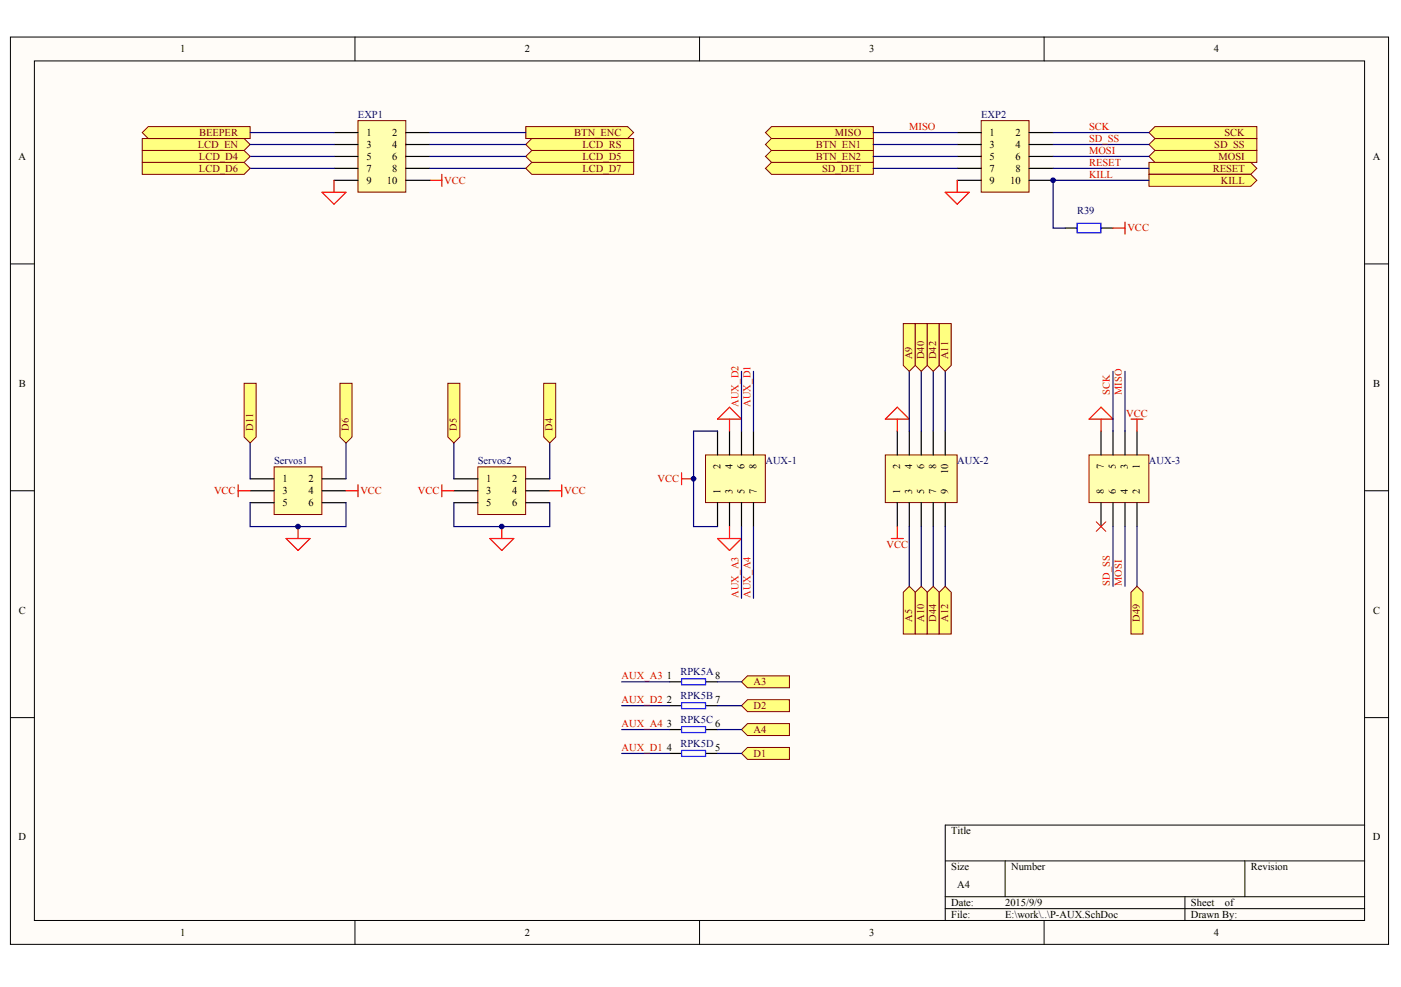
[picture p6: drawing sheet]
<svg xmlns="http://www.w3.org/2000/svg" width="287mm" height="202mm" viewBox="0 0 287 202" stroke-linecap="round" stroke-linejoin="round" font-family="sans-serif">
<g fill="#fffcf8" stroke="#000" stroke-width=".2">
<path d="M2.1 7.6h282.2v185.8h-282.2z"/>
<path d="M7 12.5h272.4v176h-272.4z"/>
</g>
<g fill="none" stroke="#000" stroke-width=".2">
<path d="M72.7 7.6v4.9M143.2 7.6v4.9M213.7 7.6v4.9M2.1 54h4.9M279.4 54h4.9M2.1 100.5h4.9M279.4 100.5h4.9M2.1 147h4.9M279.4 147h4.9M193.5 176.3h85.9M205.8 176.3v7.4M254.8 176.3v7.4"/>
<path d="M279.4 169h-85.9v19.5M72.7 188.5v4.9M143.2 188.5v4.9M193.5 183.7h85.9M193.5 186.1h85.9M213.7 188.5v4.9M242.6 183.7v4.8"/>
</g>
<path d="M88 36.9h2.5M90.5 35.7v2.5" fill="none" stroke="#f00" stroke-width=".25"/>
<g fill="#ffff80" stroke="#800000" stroke-width=".2">
<path d="M107.6 29.6l1.3-1.2h20.8v2.4h-20.8z" fill-rule="evenodd"/>
<path d="M107.6 32l1.3-1.2h20.8v2.5h-20.8z" fill-rule="evenodd"/>
<path d="M107.6 25.9h20.9l1.2 1.3-1.2 1.2h-20.9z" fill-rule="evenodd"/>
<path d="M29.1 28.4h20.9l1.2 1.2-1.2 1.2h-20.9z" fill-rule="evenodd"/>
<path d="M29.1 27.2l1.2-1.3h20.9v2.5h-20.9z" fill-rule="evenodd"/>
<path d="M156.7 32l1.2-1.2h20.9v2.5h-20.9z" fill-rule="evenodd"/>
<path d="M235.2 29.6l1.2-1.2h20.9v2.4h-20.9z" fill-rule="evenodd"/>
<path d="M156.7 27.2l1.2-1.3h20.9v2.5h-20.9z" fill-rule="evenodd"/>
<path d="M235.2 32l1.2-1.2h20.9v2.5h-20.9z" fill-rule="evenodd"/>
<path d="M235.2 27.2l1.2-1.3h20.9v2.5h-20.9z" fill-rule="evenodd"/>
<path d="M156.7 29.6l1.2-1.2h20.9v2.4h-20.9z" fill-rule="evenodd"/>
<path d="M235.2 33.3h20.9l1.2 1.2-1.2 1.2h-20.9z" fill-rule="evenodd"/>
<path d="M156.7 34.5l1.2-1.2h20.9v2.4h-20.9z" fill-rule="evenodd"/>
</g>
<path d="M73.3 24.7h9.8v14.7h-9.8z" fill="#ffffb0" stroke="#800000" stroke-width=".2"/>
<path d="M68.4 27.2h4.9M68.4 29.6h4.9M68.4 32h4.9M68.4 34.5h4.9M68.4 36.9h4.9M83.1 27.2h4.9M83.1 29.6h4.9M83.1 32h4.9M83.1 34.5h4.9M83.1 36.9h4.9" fill="none" stroke="#000" stroke-width=".25"/>
<path d="M200.9 24.7h9.8v14.7h-9.8z" fill="#ffffb0" stroke="#800000" stroke-width=".2"/>
<path d="M196 27.2h4.9M196 29.6h4.9M196 32h4.9M196 34.5h4.9M196 36.9h4.9M210.7 27.2h4.9M210.7 29.6h4.9M210.7 32h4.9M210.7 34.5h4.9M210.7 36.9h4.9" fill="none" stroke="#000" stroke-width=".25"/>
<path d="M65.9 39.4h4.9l-2.4 2.4zM68.4 36.9v2.5M193.5 39.4h4.9l-2.4 2.4zM196 36.9v2.5" fill="none" stroke="#f00" stroke-width=".25"/>
<g fill="none" stroke="#000080" stroke-width=".25">
<path d="M51.2 27.2h17.2M51.2 29.6h17.2M51.2 32h17.2M51.2 34.5h17.2M88 27.2h19.6M88 29.6h19.6M88 32h19.6M88 34.5h19.6M178.8 27.2h17.2M178.8 29.6h17.2M178.8 32h17.2M178.8 34.5h17.2"/>
<path d="M215.6 27.2h19.6M215.6 29.6h19.6M215.6 32h19.6M215.6 34.5h19.6"/>
</g>
<g fill="#ffff80" stroke="#800000" stroke-width=".2">
<path d="M107.6 34.5l1.3-1.2h20.8v2.4h-20.8z" fill-rule="evenodd"/>
<path d="M29.1 30.8h20.9l1.2 1.2-1.2 1.3h-20.9z" fill-rule="evenodd"/>
<path d="M29.1 33.3h20.9l1.2 1.2-1.2 1.2h-20.9z" fill-rule="evenodd"/>
</g>
<path d="M56.1 95.6h9.8v9.8h-9.8z" fill="#ffffb0" stroke="#800000" stroke-width=".2"/>
<path d="M51.2 98.1h4.9M65.9 98.1h4.9M51.2 100.5h4.9M51.2 103h4.9M65.9 100.5h4.9M65.9 103h4.9" fill="none" stroke="#000" stroke-width=".25"/>
<path d="M97.8 95.6h9.8v9.8h-9.8z" fill="#ffffb0" stroke="#800000" stroke-width=".2"/>
<path d="M92.9 98.1h4.9M107.6 98.1h4.9M92.9 100.5h4.9M92.9 103h4.9M107.6 100.5h4.9M107.6 103h4.9" fill="none" stroke="#000" stroke-width=".25"/>
<path d="M144.4 93.2h12.3v9.7h-12.3z" fill="#ffffb0" stroke="#800000" stroke-width=".2"/>
<path d="M146.9 88.3v4.9M149.3 88.3v4.9M151.8 88.3v4.9M154.3 88.3v4.9M146.9 103v4.8M149.3 103v4.8M151.8 103v4.8M154.3 103v4.8" fill="none" stroke="#000" stroke-width=".25"/>
<path d="M222.9 93.2h12.3v9.7h-12.3z" fill="#ffffb0" stroke="#800000" stroke-width=".2"/>
<path d="M225.4 88.3v4.9M227.9 88.3v4.9M230.3 88.3v4.9M232.8 88.3v4.9M225.4 103v4.8M227.9 103v4.8M230.3 103v4.8M232.8 103v4.8" fill="none" stroke="#000" stroke-width=".25"/>
<path d="M48.8 99.3v2.4M73.3 99.3v2.4M90.5 99.3v2.4M115 99.3v2.4M48.8 100.5h2.4M58.6 110.3h4.9l-2.5 2.4zM61 107.8v2.5M70.8 100.5h2.5M90.5 100.5h2.4M100.3 110.3h4.9l-2.5 2.4zM102.7 107.8v2.5M112.5 100.5h2.5" fill="none" stroke="#f00" stroke-width=".25"/>
<path d="M51.2 90.7v7.4M70.8 90.7v7.4M92.9 90.7v7.4M112.5 90.7v7.4M51.2 103v4.8h19.6v-4.8M92.9 103v4.8h19.6v-4.8" fill="none" stroke="#000080" stroke-width=".25"/>
<g fill="#ffff80" stroke="#800000" stroke-width=".2">
<path d="M50 78.5h2.4v11l-1.2 1.2-1.2-1.2z" fill-rule="evenodd"/>
<path d="M69.6 78.5h2.5v11l-1.3 1.2-1.2-1.2z" fill-rule="evenodd"/>
<path d="M91.7 78.5h2.4v11l-1.2 1.2-1.2-1.2z" fill-rule="evenodd"/>
<path d="M111.3 78.5h2.5v11l-1.3 1.2-1.2-1.2z" fill-rule="evenodd"/>
</g>
<path d="M146.9 110.3h4.9l-2.5 2.4zM149.3 107.8v2.5" fill="none" stroke="#f00" stroke-width=".25"/>
<path d="M181.2 93.2h14.7v9.7h-14.7z" fill="#ffffb0" stroke="#800000" stroke-width=".2"/>
<path d="M183.7 88.3v4.9M186.1 88.3v4.9M188.6 88.3v4.9M191.1 88.3v4.9M193.5 88.3v4.9M183.7 103v4.8M186.1 103v4.8M188.6 103v4.8M191.1 103v4.8M193.5 103v4.8" fill="none" stroke="#000" stroke-width=".25"/>
<path d="M139.5 96.8v2.5M139.5 98.1h2.5M146.9 85.8l2.4-2.4 2.5 2.4zM149.3 85.8v2.5M181.2 85.8l2.5-2.4 2.4 2.4zM183.7 85.8v2.5M222.9 85.8l2.5-2.4 2.5 2.4zM225.4 85.8v2.5M231.5 85.8h2.5M232.8 85.8v2.5M182.5 110.3h2.4M183.7 107.8v2.5" fill="none" stroke="#f00" stroke-width=".25"/>
<g fill="none" stroke="#000080" stroke-width=".25">
<path d="M151.8 76.1v12.2M154.3 76.1v12.2M186.1 76.1v12.2M188.6 76.1v12.2M191.1 76.1v12.2M193.5 76.1v12.2M227.9 76.1v12.2M230.3 76.1v12.2M146.9 88.3h-4.9v19.5h4.9M151.8 107.8v14.7M154.3 107.8v14.7M186.1 107.8v12.3"/>
<path d="M188.6 107.8v12.3M191.1 107.8v12.3M193.5 107.8v12.3M227.9 107.8v12.3M230.3 107.8v12.3M232.8 107.8v12.3"/>
</g>
<path d="M224.4 106.9l2 1.9M226.4 106.9l-2 1.9" fill="none" stroke="#f00" stroke-width=".2"/>
<g fill="#ffff80" stroke="#800000" stroke-width=".2">
<path d="M231.5 121.3l1.3-1.2 1.2 1.2v8.6h-2.5z" fill-rule="evenodd"/>
<path d="M184.9 66.3h2.5v8.5l-1.3 1.3-1.2-1.3z" fill-rule="evenodd"/>
<path d="M184.9 121.3l1.2-1.2 1.3 1.2v8.6h-2.5z" fill-rule="evenodd"/>
<path d="M187.4 121.3l1.2-1.2 1.2 1.2v8.6h-2.4z" fill-rule="evenodd"/>
<path d="M189.8 121.3l1.3-1.2 1.2 1.2v8.6h-2.5z" fill-rule="evenodd"/>
<path d="M192.3 121.3l1.2-1.2 1.2 1.2v8.6h-2.4z" fill-rule="evenodd"/>
<path d="M187.4 66.3h2.4v8.5l-1.2 1.3-1.2-1.3z" fill-rule="evenodd"/>
<path d="M189.8 66.3h2.5v8.5l-1.2 1.3-1.3-1.3z" fill-rule="evenodd"/>
<path d="M192.3 66.3h2.4v8.5l-1.2 1.3-1.2-1.3z" fill-rule="evenodd"/>
<path d="M151.8 154.3l1.2-1.2h8.6v2.4h-8.6z" fill-rule="evenodd"/>
<path d="M151.8 144.5l1.2-1.2h8.6v2.4h-8.6z" fill-rule="evenodd"/>
<path d="M151.8 149.4l1.2-1.2h8.6v2.4h-8.6z" fill-rule="evenodd"/>
<path d="M151.8 139.6l1.2-1.2h8.6v2.5h-8.6z" fill-rule="evenodd"/>
<path d="M235.2 35.7h20.9l1.2 1.2-1.2 1.3h-20.9z" fill-rule="evenodd"/>
</g>
<path d="M218 46.7h2.5M225.4 46.7h2.5M137.1 139.6h2.4M144.4 139.6h2.5M137.1 144.5h2.4M137.1 149.4h2.4M137.1 154.3h2.4M144.4 144.5h2.5M144.4 149.4h2.5M144.4 154.3h2.5" fill="none" stroke="#000" stroke-width=".25"/>
<path d="M220.5 45.7h4.9v2h-4.9zM139.5 139h4.9v1.2h-4.9zM139.5 143.9h4.9v1.2h-4.9zM139.5 148.8h4.9v1.2h-4.9zM139.5 153.7h4.9v1.2h-4.9z" fill="none" stroke="#00f" stroke-width=".25"/>
<path d="M235.2 36.9h-19.6v9.8h2.4M127.3 139.6h9.8M146.9 139.6h4.9M127.3 144.5h9.8M127.3 149.4h9.8M127.3 154.3h9.8M146.9 144.5h4.9M146.9 149.4h4.9M146.9 154.3h4.9" fill="none" stroke="#000080" stroke-width=".25"/>
<path d="M227.9 46.7h2.4M230.3 45.5v2.4" fill="none" stroke="#f00" stroke-width=".25"/>
<g fill="#000080" stroke="#000080" stroke-width=".2">
<circle cx="61" cy="107.8" r=".48"/>
<circle cx="102.7" cy="107.8" r=".48"/>
<circle cx="142" cy="98.1" r=".48"/>
<circle cx="215.6" cy="36.9" r=".48"/>
</g>
<g font-size="2.2">
<text x="36.9" y="10.7">1</text>
<text x="107.4" y="10.7">2</text>
<text x="178" y="10.7">3</text>
<text x="248.5" y="10.7">4</text>
<text x="75" y="27.8">1</text>
<text x="80.3" y="27.8">2</text>
<text x="202.6" y="27.8">1</text>
<text x="207.9" y="27.8">2</text>
<text x="3.8" y="32.7">A</text>
<text x="75" y="30.3">3</text>
<text x="75" y="32.7">5</text>
<text x="75" y="35.2">7</text>
<text x="80.3" y="30.3">4</text>
<text x="80.3" y="32.7">6</text>
<text x="80.3" y="35.2">8</text>
<text x="202.6" y="30.3">3</text>
<text x="202.6" y="32.7">5</text>
<text x="202.6" y="35.2">7</text>
<text x="207.9" y="30.3">4</text>
<text x="207.9" y="32.7">6</text>
<text x="207.9" y="35.2">8</text>
<text x="281" y="32.7">A</text>
<text x="75" y="37.6">9</text>
<text x="79.2" y="37.6">10</text>
<text x="202.6" y="37.6">9</text>
<text x="206.8" y="37.6">10</text>
<text x="3.9" y="79.2">B</text>
<text x="281.1" y="79.2">B</text>
<text x="57.8" y="98.8">1</text>
<text x="57.8" y="101.2">3</text>
<text x="63.1" y="98.8">2</text>
<text x="63.1" y="101.2">4</text>
<text x="99.5" y="98.8">1</text>
<text x="99.5" y="101.2">3</text>
<text x="104.8" y="98.8">2</text>
<text x="104.8" y="101.2">4</text>
<text x="57.8" y="103.7">5</text>
<text x="63.1" y="103.7">6</text>
<text x="99.5" y="103.7">5</text>
<text x="104.8" y="103.7">6</text>
<text x="3.9" y="125.7">C</text>
<text x="281.1" y="125.7">C</text>
<text x="136.5" y="139.1">1</text>
<text x="136.5" y="144">2</text>
<text x="146.4" y="139.1">8</text>
<text x="146.4" y="144">7</text>
<text x="136.5" y="148.9">3</text>
<text x="146.4" y="148.9">6</text>
<text x="136.5" y="153.8">4</text>
<text x="146.4" y="153.8">5</text>
<text x="3.8" y="172.1">D</text>
<text x="194.7" y="170.9">Title</text>
<text x="281" y="172.1">D</text>
<text x="194.7" y="178.2">Size</text>
<text x="207" y="178.2">Number</text>
<text x="256.1" y="178.2">Revision</text>
<text x="194.7" y="185.6">Date:</text>
<text x="196" y="181.9">A4</text>
<text x="205.8" y="185.6">2015/9/9</text>
<text x="243.8" y="185.6">Sheet</text>
<text x="250.7" y="185.6">of</text>
<text x="36.9" y="191.7">1</text>
<text x="107.4" y="191.7">2</text>
<text x="178" y="191.7">3</text>
<text x="194.7" y="188">File:</text>
<text x="205.8" y="188">E:\work\..\P-AUX.SchDoc</text>
<text x="243.8" y="188">Drawn By:</text>
<text x="248.5" y="191.7">4</text>
</g>
<g font-size="2.2" fill="#800000">
<text x="40.8" y="27.8">BEEPER</text>
<text x="117.6" y="27.8">BTN_ENC</text>
<text x="170.9" y="27.8">MISO</text>
<text x="250.6" y="27.8">SCK</text>
<text x="40.5" y="30.3">LCD_EN</text>
<text x="40.7" y="32.7">LCD_D4</text>
<text x="40.7" y="35.2">LCD_D6</text>
<text x="119.2" y="30.3">LCD_RS</text>
<text x="119.2" y="32.7">LCD_D5</text>
<text x="119.2" y="35.2">LCD_D7</text>
<text x="167" y="32.7">BTN_EN2</text>
<text x="167" y="30.3">BTN_EN1</text>
<text x="168.3" y="35.2">SD_DET</text>
<text x="248.3" y="35.2">RESET</text>
<text x="248.6" y="30.3">SD_SS</text>
<text x="249.4" y="32.7">MOSI</text>
<text x="249.9" y="37.6">KILL</text>
<text x="154.3" y="140.3">A3</text>
<text x="154.3" y="145.2">D2</text>
<text x="154.3" y="155">D1</text>
<text x="154.3" y="150.1">A4</text>
</g>
<g font-size="2.2" fill="#000080">
<text x="73.3" y="24.2">EXP1</text>
<text x="200.9" y="24.2">EXP2</text>
<text x="220.5" y="43.7">R39</text>
<text x="56.1" y="95.1">Servos1</text>
<text x="97.8" y="95.1">Servos2</text>
<text x="156.7" y="95.1">AUX-1</text>
<text x="196" y="95.1">AUX-2</text>
<text x="235.2" y="95.1">AUX-3</text>
<text x="139.3" y="138.3">RPK5A</text>
<text x="139.3" y="143.1">RPK5B</text>
<text x="139.3" y="148">RPK5C</text>
<text x="139.3" y="152.9">RPK5D</text>
</g>
<g font-size="2.2" fill="#f00">
<text x="186.1" y="26.6">MISO</text>
<text x="222.9" y="26.6">SCK</text>
<text x="222.9" y="29.1">SD_SS</text>
<text x="222.9" y="31.5">MOSI</text>
<text x="222.9" y="34">RESET</text>
<text x="91" y="37.6">VCC</text>
<text x="222.9" y="36.4">KILL</text>
<text x="230.8" y="47.4">VCC</text>
<text x="230.6" y="85.3">VCC</text>
<text x="43.8" y="101.2">VCC</text>
<text x="73.8" y="101.2">VCC</text>
<text x="85.5" y="101.2">VCC</text>
<text x="115.5" y="101.2">VCC</text>
<text x="134.6" y="98.8">VCC</text>
<text x="181.5" y="112.2">VCC</text>
<text x="127.3" y="144">AUX_D2</text>
<text x="127.3" y="139.1">AUX_A3</text>
<text x="127.3" y="148.9">AUX_A4</text>
<text x="127.3" y="153.8">AUX_D1</text>
</g>
<g font-size="2.1" fill="#800000">
<text x="186.7" y="73.6" transform="rotate(-90 186.7 73.6)">A9</text>
<text x="189.2" y="73.6" transform="rotate(-90 189.2 73.6)">D40</text>
<text x="191.6" y="73.6" transform="rotate(-90 191.6 73.6)">D42</text>
<text x="194.1" y="73.6" transform="rotate(-90 194.1 73.6)">A11</text>
<text x="51.8" y="88.3" transform="rotate(-90 51.8 88.3)">D11</text>
<text x="71.4" y="88.3" transform="rotate(-90 71.4 88.3)">D6</text>
<text x="93.5" y="88.3" transform="rotate(-90 93.5 88.3)">D5</text>
<text x="113.1" y="88.3" transform="rotate(-90 113.1 88.3)">D4</text>
<text x="186.7" y="127.4" transform="rotate(-90 186.7 127.4)">A5</text>
<text x="189.2" y="127.4" transform="rotate(-90 189.2 127.4)">A10</text>
<text x="191.6" y="127.4" transform="rotate(-90 191.6 127.4)">D44</text>
<text x="194.1" y="127.4" transform="rotate(-90 194.1 127.4)">A12</text>
<text x="233.4" y="127.4" transform="rotate(-90 233.4 127.4)">D49</text>
</g>
<g font-size="2.1" fill="#f00">
<text x="151.2" y="83.4" transform="rotate(-90 151.2 83.4)">AUX_D2</text>
<text x="153.6" y="83.4" transform="rotate(-90 153.6 83.4)">AUX_D1</text>
<text x="227.2" y="80.9" transform="rotate(-90 227.2 80.9)">SCK</text>
<text x="229.7" y="80.9" transform="rotate(-90 229.7 80.9)">MISO</text>
<text x="151.2" y="122.5" transform="rotate(-90 151.2 122.5)">AUX_A3</text>
<text x="153.6" y="122.5" transform="rotate(-90 153.6 122.5)">AUX_A4</text>
<text x="227.2" y="120.1" transform="rotate(-90 227.2 120.1)">SD_SS</text>
<text x="229.7" y="120.1" transform="rotate(-90 229.7 120.1)">MOSI</text>
</g>
<g font-size="2.1">
<text x="147.5" y="96" transform="rotate(-90 147.5 96)">2</text>
<text x="149.9" y="96" transform="rotate(-90 149.9 96)">4</text>
<text x="152.4" y="96" transform="rotate(-90 152.4 96)">6</text>
<text x="154.8" y="96" transform="rotate(-90 154.8 96)">8</text>
<text x="184.3" y="96" transform="rotate(-90 184.3 96)">2</text>
<text x="186.7" y="96" transform="rotate(-90 186.7 96)">4</text>
<text x="189.2" y="96" transform="rotate(-90 189.2 96)">6</text>
<text x="191.6" y="96" transform="rotate(-90 191.6 96)">8</text>
<text x="226" y="96" transform="rotate(-90 226 96)">7</text>
<text x="228.4" y="96" transform="rotate(-90 228.4 96)">5</text>
<text x="230.9" y="96" transform="rotate(-90 230.9 96)">3</text>
<text x="233.4" y="96" transform="rotate(-90 233.4 96)">1</text>
<text x="147.5" y="101.2" transform="rotate(-90 147.5 101.2)">1</text>
<text x="149.9" y="101.2" transform="rotate(-90 149.9 101.2)">3</text>
<text x="152.4" y="101.2" transform="rotate(-90 152.4 101.2)">5</text>
<text x="154.8" y="101.2" transform="rotate(-90 154.8 101.2)">7</text>
<text x="184.3" y="101.2" transform="rotate(-90 184.3 101.2)">1</text>
<text x="186.7" y="101.2" transform="rotate(-90 186.7 101.2)">3</text>
<text x="189.2" y="101.2" transform="rotate(-90 189.2 101.2)">5</text>
<text x="191.6" y="101.2" transform="rotate(-90 191.6 101.2)">7</text>
<text x="194.1" y="101.2" transform="rotate(-90 194.1 101.2)">9</text>
<text x="194.1" y="97.1" transform="rotate(-90 194.1 97.1)">10</text>
<text x="226" y="101.2" transform="rotate(-90 226 101.2)">8</text>
<text x="228.4" y="101.2" transform="rotate(-90 228.4 101.2)">6</text>
<text x="230.9" y="101.2" transform="rotate(-90 230.9 101.2)">4</text>
<text x="233.4" y="101.2" transform="rotate(-90 233.4 101.2)">2</text>
</g>
</svg>
